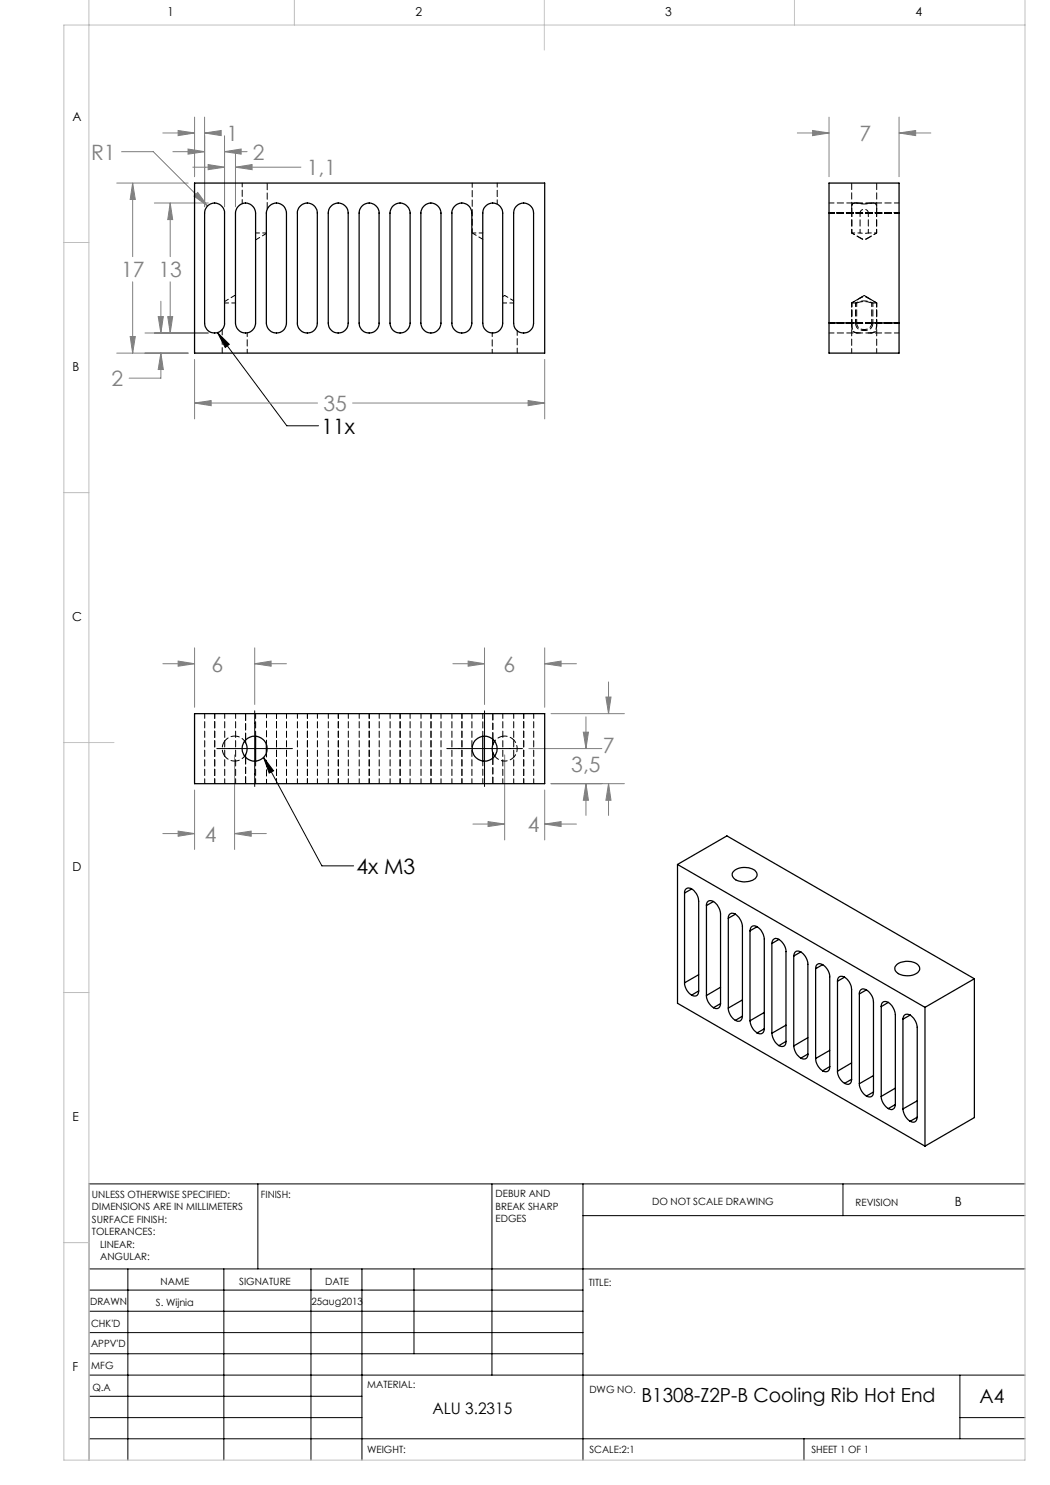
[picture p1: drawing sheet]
<svg xmlns="http://www.w3.org/2000/svg" width="210mm" height="297mm" viewBox="0 0 210 297" stroke-linecap="round" stroke-linejoin="round" font-family="sans-serif">
<g fill="none" stroke="#000" stroke-width=".2">
<path d="M43.5 66.5l2.4 2.4-.9 .6zM43.5 66.5l13.9 18.7h6.3M43.4 149.7h15.1M50.9 142.2v15.1M52.7 151.5l2 2.7-.9 .4zM52.7 151.5l11.7 21.7h6.3M89.4 149.7h15.1M96.9 142.2v15.1M51.6 236.8v17M98.4 236.8v38.2M116.6 236.8v55.2M168.6 236.8v6.3"/>
<path d="M205 236.8h-187.2v55.2M17.8 253.8h187.2M17.8 258h98.8M25.6 253.8v38.2M44.8 253.8v38.2M62.2 253.8v38.2M72.4 253.8v38.2M82.8 253.8v17M116.6 243.1h88.4M17.8 270.8h98.8M17.8 266.5h98.8M17.8 262.3h98.8"/>
<path d="M17.8 279.3h54.6M17.8 275h187.2M192 275v12.8M17.8 287.8h187.2M17.8 283.5h54.6M160.8 287.8v4.2M192 283.5h13"/>
</g>
<g fill="none" stroke="#808080" stroke-width=".2">
<path d="M23.4 36.6h14.2M24.3 30.3h6.4l10.8 10.9M26.5 36.6l.6 3.3h-1.1zM26.5 36.6v14.7M32.6 26.6h6.3M34.6 30.3h6.3M35.6 26.1l3.3 .5-3.3 .5zM37.6 29.8l3.3 .5-3.3 .5zM38.6 33.4h6.3M38.8 39.2l.7-.7 2 2.7zM38.9 23.4v11.9M40.9 26.6l3.3-.5v1z"/>
<path d="M40.9 23.4v17.9M40.9 26.6h3.2M41.6 32.9l3.3 .5-3.3 .5zM44.9 30.3l3.3-.5v1zM44.9 30.3h4.5M44.9 27.2v14.1M47.1 33.4l3.3-.5v1zM47.1 30.3v11M47.1 33.4h13.1M159.5 26.6h6.3M162.5 26.1l3.3 .5-3.3 .5zM165.8 23.4v11.9"/>
<path d="M179.8 26.6l3.3-.5v1zM179.8 26.6h6.4M179.8 23.4v11.9M26.5 56.4v14.2M30.9 40.6h10.8M34 40.6l.5 3.3h-1zM34 40.6v10.7M34 56.4v10.2M23.4 70.6h14.2M26 67.3h1.1l-.6 3.3zM29 66.6h12.7M31.6 63.3h1.1l-.5 3.3z"/>
<path d="M32.2 70.6l.5 3.3h-1.1zM32.2 70.6v5h-6.4M32.2 60.3v6.3M33.5 63.3h1l-.5 3.3zM38.9 71.9v11.9M108.9 71.9v11.9M38.9 80.6l3.3-.5v1zM38.9 80.6h24.6M70.5 80.6h38.4M105.6 80.1l3.3 .5-3.3 .5zM32.6 132.7h6.3M35.6 132.2l3.3 .5-3.3 .5z"/>
<path d="M38.9 129.6v11.9M50.9 132.7l3.3-.5v1zM50.9 132.7h6.4M50.9 129.6v11.3M90.6 132.7h6.3M93.6 132.2l3.3 .5-3.3 .5zM96.9 129.6v11.3M108.9 132.7l3.3-.5v1zM108.9 129.6v11.9M108.9 132.7h6.4M121.2 139.4h1l-.5 3.3zM121.7 136.4v6.3"/>
<path d="M38.9 158v11.9M46.9 151v18.9M100.9 151v17M105.8 149.7h14.6M108.9 158v10M110.2 156.7h14.7M110.2 142.7h14.7M116.7 146.4h1l-.5 3.3zM117.2 156.7l.5 3.4h-1zM117.2 143.4v6.3M117.2 156.7v6.4M121.7 156.7l.5 3.4h-1z"/>
<path d="M121.7 156.7v6.4M32.6 166.7h6.3M35.6 166.2l3.3 .5-3.3 .5zM46.9 166.7l3.3-.5v1zM46.9 166.7h6.4M94.6 164.8h6.3M97.6 164.3l3.3 .5-3.3 .5zM108.9 164.8l3.3-.5v1zM108.9 164.8h6.4"/>
</g>
<path d="M17.8 0v292M58.9 0v5M108.9 0v10M158.9 0v5M205 0v292h-192.2v-287h192.2M12.8 48.5h5M12.8 98.5h5M12.8 148.5h10M12.8 198.5h5M12.8 248.5h5" fill="none" stroke="#c0c0c0" stroke-width=".2"/>
<path d="M43.5 66.5l2.4 2.4-.9 .6zM52.7 151.5l2 2.7-.9 .4z" fill="#000"/>
<path d="M38.9 80.6l3.3-.5v1zM105.6 80.1l3.3 .5-3.3 .5zM26.5 36.6l.6 3.3h-1.1zM26 67.3h1.1l-.6 3.3zM38.8 39.2l2.7 2-2-2.7zM35.6 26.1l3.3 .5-3.3 .5zM40.9 26.6l3.3-.5v1zM37.6 29.8l3.3 .5-3.3 .5zM44.9 30.3l3.3-.5v1zM41.6 32.9l3.3 .5-3.3 .5zM47.1 33.4l3.3-.5v1zM34 40.6l.5 3.3h-1zM33.5 63.3h1l-.5 3.3zM31.6 63.3h1.1l-.5 3.3zM32.2 70.6l.5 3.3h-1.1zM93.6 132.2l3.3 .5-3.3 .5zM108.9 132.7l3.3-.5v1zM116.7 146.4h1l-.5 3.3zM117.2 156.7l.5 3.4h-1zM121.7 156.7l.5 3.4h-1zM121.2 139.4h1l-.5 3.3zM50.9 132.7l3.3-.5v1zM35.6 132.2l3.3 .5-3.3 .5zM46.9 166.7l3.3-.5v1zM35.6 166.2l3.3 .5-3.3 .5zM97.6 164.3l3.3 .5-3.3 .5zM108.9 164.8l3.3-.5v1zM162.5 26.1l3.3 .5-3.3 .5zM179.8 26.6l3.3-.5v1z" fill="#808080"/>
<g fill="none" stroke="#000" stroke-width=".25">
<path d="M38.9 36.6h70v34h-70zM165.8 36.6h14v34h-14zM41.4 41.3a1.99 1.99 0 0 1 2.2-.6 1.99 1.99 0 0 1 1.3 1.9v22a1.99 1.99 0 0 1-2 2 1.99 1.99 0 0 1-2-2v-22l.1-.7zM47.8 41.1a2 2 0 0 1 2.2-.3 2 2 0 0 1 1.1 1.8v22a2.01 2.01 0 0 1-2 2 2.01 2.01 0 0 1-2-2v-22l.3-1zM54 41.1a1.99 1.99 0 0 1 2.1-.3 1.99 1.99 0 0 1 1.2 1.8v22a2.01 2.01 0 0 1-2 2 2.01 2.01 0 0 1-2-2v-22l.3-1zM60.2 41.1a1.99 1.99 0 0 1 2.1-.3 1.99 1.99 0 0 1 1.2 1.8v22a1.99 1.99 0 0 1-2 2 1.99 1.99 0 0 1-2-2v-22.3l.2-.7zM66.4 41.1a1.99 1.99 0 0 1 2.1-.3 1.99 1.99 0 0 1 1.1 1.8v22a1.99 1.99 0 0 1-2 2 1.99 1.99 0 0 1-1.9-2v-22l.2-1zM72.5 41.1a1.99 1.99 0 0 1 2.2-.3 1.99 1.99 0 0 1 1.1 1.8v22a1.99 1.99 0 0 1-2 2 1.99 1.99 0 0 1-2-2v-22l.1-.7zM78.7 41.1a2.02 2.02 0 0 1 2.1-.3 2.02 2.02 0 0 1 1.2 1.8v22a2.01 2.01 0 0 1-2 2 2.01 2.01 0 0 1-2-2v-22l.3-1zM84.7 41.3a2 2 0 0 1 2.2-.6 2 2 0 0 1 1.3 1.9v22a2.01 2.01 0 0 1-2 2 2.01 2.01 0 0 1-2-2v-22l.1-.7zM90.8 41.3a1.99 1.99 0 0 1 2.3-.6 1.99 1.99 0 0 1 1.3 1.9v22a1.99 1.99 0 0 1-2 2 1.99 1.99 0 0 1-2-2v-22.3zM97.3 41.1a1.99 1.99 0 0 1 2.1-.3 1.99 1.99 0 0 1 1.1 1.8v22a1.99 1.99 0 0 1-2 2 1.99 1.99 0 0 1-1.9-2v-22l.2-1z"/>
<path d="M103.2 41.3a1.99 1.99 0 0 1 2.2-.6 1.99 1.99 0 0 1 1.3 1.9v22a1.99 1.99 0 0 1-2 2 1.99 1.99 0 0 1-2-2v-22l.1-.7zM38.9 142.7h70v14h-70zM48.9 148.2l.2 .3M49.1 148.5l.3 1.2-.3 1.3M49.1 151l-.2 .2M49.1 148v.5M49.1 151v.4M51.1 147.2v5M53.3 148.9v1.7M96.6 147.2v5M98.5 150.5l.4 .7M98.5 149l-.1 .7 .1 .8"/>
<path d="M98.5 147.8v1.2M98.5 150.5v1.1M98.9 148.3l-.4 .7M135.5 172.9v27.8l49.5 28.5M135.5 172.9l49.5 28.6M135.5 172.9l9.9-5.7 49.5 28.6M136.9 178.6v18M138.3 177.8a2.95 2.95 0 0 1 1.4 2.4v18M138.3 177.8a.86 .86 0 0 0-1-.1 .86 .86 0 0 0-.4 .9M138.3 177.8l-1.4 .8M146.8 174.2a3.5 3.5 0 0 1 4.5 .2 1.35 1.35 0 0 1-1.4 1.8 2.94 2.94 0 0 1-3.4-1v-.6zM136.9 196.6a3.1 3.1 0 0 0 1.4 2.4"/>
<path d="M139.7 198.2a.86 .86 0 0 1-.4 .9 .86 .86 0 0 1-1-.1M139.7 194.9l-2.8 1.7M139.7 198.2l-1.4 .8M141.3 199.1a3 3 0 0 0 1.4 2.4M141.3 181.1v18M142.7 180.3a.86 .86 0 0 0-1-.1 .86 .86 0 0 0-.4 .9M142.7 180.3a3.4 3.4 0 0 1 1.4 2.5v17.9M142.7 180.3l-1.4 .8M144.1 197.4l-2.8 1.7M145.7 183.7v17.9M147.1 182.8a3.4 3.4 0 0 1 1.4 2.5v17.9M147.1 182.8a.86 .86 0 0 0-1-.1 .86 .86 0 0 0-.4 1"/>
<path d="M147.1 182.8l-1.4 .9M148.5 200l-2.8 1.6M150 186.2v17.9M151.4 185.3a3.2 3.2 0 0 1 1.5 2.5v18M151.4 185.3a.87 .87 0 0 0-1 0 .87 .87 0 0 0-.4 .9M151.4 185.3l-1.4 .9M154.4 188.7v18M155.8 187.9a3.1 3.1 0 0 1 1.4 2.4v18M155.8 187.9a.87 .87 0 0 0-1-.1 .87 .87 0 0 0-.4 .9M155.8 187.9l-1.4 .8M158.7 191.2v18M160.2 190.4a3.1 3.1 0 0 1 1.4 2.5v17.9"/>
<path d="M160.2 190.4a.86 .86 0 0 0-1-.1 .86 .86 0 0 0-.5 .9M160.2 190.4l-1.5 .8M163.1 193.7v18M164.5 192.9a3.1 3.1 0 0 1 1.4 2.5v17.9M164.5 192.9a.86 .86 0 0 0-1-.1 .86 .86 0 0 0-.4 .9M164.5 192.9l-1.4 .8M167.5 196.2v18M168.9 195.4a3.1 3.1 0 0 1 1.4 2.5v18M168.9 195.4a.86 .86 0 0 0-1-.1 .86 .86 0 0 0-.4 .9M168.9 195.4l-1.4 .8M171.9 198.8v17.9M173.3 198a3.1 3.1 0 0 1 1.4 2.4v18"/>
<path d="M173.3 198a.86 .86 0 0 0-1-.1 .86 .86 0 0 0-.4 .9M173.3 198l-1.4 .8M179.4 192.9a3.4 3.4 0 0 1 4.4 .3 1.38 1.38 0 0 1-1.3 1.8 3.1 3.1 0 0 1-3.5-1v-.7zM194.9 195.8l-9.9 5.7M194.9 195.8v27.7l-9.9 5.7M144.1 200.7a.87 .87 0 0 1-.4 .9 .87 .87 0 0 1-1-.1M144.1 200.7l-1.4 .8M145.7 201.6a3.1 3.1 0 0 0 1.4 2.5M148.5 203.2a.88 .88 0 0 1-.4 1 .88 .88 0 0 1-1-.1M148.5 203.2l-1.4 .9M150 204.1a3.3 3.3 0 0 0 1.4 2.5M152.9 205.8a.89 .89 0 0 1-.5 .9 .89 .89 0 0 1-1-.1"/>
<path d="M152.9 202.5l-2.9 1.6M152.9 205.8l-1.5 .8M154.4 206.7a3.4 3.4 0 0 0 1.4 2.4M157.2 208.3a.86 .86 0 0 1-.4 .9 .86 .86 0 0 1-1-.1M157.2 205l-2.8 1.7M157.2 208.3l-1.4 .8M158.7 209.2a3.3 3.3 0 0 0 1.5 2.4M161.6 210.8a.86 .86 0 0 1-.4 .9 .86 .86 0 0 1-1-.1M161.6 207.5l-2.9 1.7M161.6 210.8l-1.4 .8M163.1 211.7a3.1 3.1 0 0 0 1.4 2.5M165.9 213.3a.86 .86 0 0 1-.4 1 .86 .86 0 0 1-1-.1"/>
<path d="M165.9 210.1l-2.8 1.6M165.9 213.3l-1.4 .9M167.5 214.2a3 3 0 0 0 1.4 2.5M170.3 215.9a.86 .86 0 0 1-.4 .9 .86 .86 0 0 1-1-.1M170.3 212.6l-2.8 1.6M170.3 215.9l-1.4 .8M171.9 216.7a3.1 3.1 0 0 0 1.4 2.5M174.7 218.4a.86 .86 0 0 1-.4 .9 .86 .86 0 0 1-1-.1M174.7 215.1l-2.8 1.6M174.7 218.4l-1.4 .8M176.2 219.3a3 3 0 0 0 1.5 2.4M176.2 201.3v18"/>
<path d="M177.7 200.5a3.4 3.4 0 0 1 1.4 2.4v18M177.7 200.5a.86 .86 0 0 0-1.1-.1 .86 .86 0 0 0-.4 .9M177.7 200.5l-1.5 .8M179.1 217.6l-2.9 1.7M180.6 203.8v18M182 203a3.4 3.4 0 0 1 1.4 2.5v17.9M182 203a.88 .88 0 0 0-1-.1 .88 .88 0 0 0-.4 .9M182 203l-1.4 .8M185 201.5v27.7M179.1 220.9a.87 .87 0 0 1-.5 .9 .87 .87 0 0 1-.9-.1M179.1 220.9l-1.4 .8M180.6 221.8a3.3 3.3 0 0 0 1.4 2.5"/>
<path d="M183.4 223.4a.87 .87 0 0 1-.4 .9 .87 .87 0 0 1-1 0M183.4 220.2l-2.8 1.6M183.4 223.4l-1.4 .9"/>
<circle cx="50.9" cy="149.7" r="2.5"/>
<circle cx="96.9" cy="149.7" r="2.5"/>
</g>
<g fill="none" stroke="#000" stroke-width=".2" stroke-dasharray="1.3 .6" stroke-dashoffset=".5">
<path d="M48.4 36.6v4.1M51.1 46.6h2.2M94.4 46.6h2.2M170.3 46.6v-4M170.4 42.6v4M172 42.6v4M173.7 46.6v-4M175.3 46.6v-4M175.3 42.6v4M47.1 60.6h-2.2M49.4 70.6v-4M98.4 66.6v4"/>
<path d="M102.7 60.6h-2.1M102.7 60.2l-1.8-1.1M170.3 60.6v4M170.4 64.6v-4M171.1 60.6v4M171.3 64.6v-4M171.3 60.6h-1M174.3 60.6v4M174.6 64.6v-4M175.3 60.6v4M175.3 64.6v-4M175.3 60.6h-1"/>
<path d="M47.1 147.2a2.47 2.47 0 0 1 1.8 1M49 151.2a2.48 2.48 0 0 1-1.9 1"/>
</g>
<path d="M44.4 65.9v4.7M170.3 64.6v.3a1.23 1.23 0 0 0 1.3 1.7M174.1 66.6l.8-.1 .2-.3 .2-1.6" fill="none" stroke="#000" stroke-width=".2" stroke-dasharray="1.3 .6" stroke-dashoffset=".2"/>
<g fill="none" stroke="#000" stroke-width=".2" stroke-dasharray="1.3 .6" stroke-dashoffset=".3">
<path d="M51.1 48l2.2-1.3M165.8 42.6h14M165.8 42.6h4.6M170.3 42.6a2.29 2.29 0 0 1 .4-1.9l.4-.1M170.3 42.6h-4.5M174.6 40.6l.3 .1a1.86 1.86 0 0 1 .4 1.9M175.3 42.6h4.5M179.8 40.6h-14M179.8 42.6h-14M179.8 42.6h-4.5M103.4 70.6v-4.5M165.8 64.6h14"/>
<path d="M165.8 64.6h4.6M170.3 64.6h-4.5M174.3 64.6a1.51 1.51 0 0 1-1.5 1.3 1.51 1.51 0 0 1-1.5-1.3M175.3 64.6h4.5M179.8 66.6h-14M179.8 64.6h-14M179.8 64.6h-4.5M40.9 142.7v14M42.9 156.7v-14M44.9 156.7v-14M44.9 148.2a2.5 2.5 0 0 1 2.2-1M47.1 142.7v14"/>
<path d="M47.1 152.2a2.5 2.5 0 0 1-2.2-1M51.1 147.2v-4.5M51.1 156.7v-4.5M55.3 156.7v-14M57.3 156.7v-14M59.5 142.7v14M61.5 156.7v-14M63.5 156.7v-14M65.7 142.7v14M67.7 156.7v-14M69.7 156.7v-14M71.8 142.7v14"/>
<path d="M73.8 156.7v-14M75.8 156.7v-14M78 142.7v14M80 156.7v-14M82 156.7v-14M84.2 142.7v14M86.2 156.7v-14M88.2 156.7v-14M90.4 142.7v14M92.4 156.7v-14M94.4 156.7v-14M96.6 142.7v4.5"/>
<path d="M96.6 152.2v4.5M100.6 156.7v-14M102.7 142.7v14M104.7 156.7v-14M106.7 156.7v-14"/>
</g>
<g fill="none" stroke="#000" stroke-width=".2" stroke-dasharray="1.3 .6" stroke-dashoffset=".4">
<path d="M94.4 36.6v10M46.9 59.1l-2 1.2M94.4 46.6l2.2 1.3M99.4 40.8v-4.2M165.8 42.6h6.2M170.9 40.6l-.3 .1a1.88 1.88 0 0 0-.2 1.6v.3M173.7 42.6a.83 .83 0 0 0-.9-.7 .83 .83 0 0 0-.8 .7M173.7 42.6h6.1M175.3 42.6a2.7 2.7 0 0 0-.2-1.9l-.4-.1M170.3 60.6v10M175.3 70.6v-10M53.3 142.7v6.2"/>
<path d="M53.3 150.5v6.2M100.6 147.2a2.5 2.5 0 0 1 2.1 .8M102.7 151.4a2.5 2.5 0 0 1-2.1 .8"/>
</g>
<path d="M47.1 59.2l-.2-.1M100.9 59.1l-.3 .2M172.1 66.6a1.28 1.28 0 0 1-1.7-1.4v-.6M175.3 64.6a1.52 1.52 0 0 1-1.6 2h-.1M44.9 151.2a2.5 2.5 0 0 1 0-3M98.6 147.8v-5.1M98.6 156.7v-5.1" fill="none" stroke="#000" stroke-width=".2" stroke-dasharray="1.3 .6"/>
<path d="M170.3 36.6v5.2M53.4 41.9v-5.3M171.1 40.6l1.9 .1 1.6-.1M175.3 41.8v-5.2M171.1 64.6a1.78 1.78 0 0 0 2.9 1.2 1.42 1.42 0 0 0 .6-1.2M171.1 64.6h-5.3M179.8 64.6h-5.2M49.1 148v-5.3M49.1 156.7v-5.3" fill="none" stroke="#000" stroke-width=".2" stroke-dasharray="1.3 .6" stroke-dashoffset="-.1"/>
<path d="M98.9 148.2l.7-.6 1-.4M100.6 152.2a2.47 2.47 0 0 1-1.7-1" fill="none" stroke="#000" stroke-width=".2" stroke-dasharray="1.3 .6" stroke-dashoffset="1"/>
<path d="M174.7 40.6h-.2a8.3 8.3 0 0 1-3.6 0M175.3 46.6l-2.4 1.4-2.6-1.4M175.3 60.6l-2.4-1.4-2.6 1.4M102.7 148a2.5 2.5 0 0 1 0 3.4" fill="none" stroke="#000" stroke-width=".2" stroke-dasharray="1.3 .6" stroke-dashoffset=".6"/>
<path d="M170.4 46.6l.3 .2a4.6 4.6 0 0 0 2.2 1.1l2.4-1.3M165.8 64.6h5.5M170.4 60.6l.3-.2a4.6 4.6 0 0 1 2.2-1.1l2.4 1.3M174.3 64.6h5.5M174.6 60.6a3.8 3.8 0 0 0-3.5 0" fill="none" stroke="#000" stroke-width=".2" stroke-dasharray="1.3 .6" stroke-dashoffset=".7"/>
<path d="M172.8 59.1l-2.5 1.5M171.3 60.6h.1a3.9 3.9 0 0 1 2.9 0M175.3 60.6l-2.5-1.5" fill="none" stroke="#000" stroke-width=".2" stroke-dasharray="1.3 .6" stroke-dashoffset=".1"/>
<path d="M172 46.6h-1.7M172 46.6h1.7M175.3 46.6h-1.6" fill="none" stroke="#000" stroke-width=".2" stroke-dasharray="1.3 .6" stroke-dashoffset=".8"/>
<g font-size="4.2" fill="#808080">
<text x="45.3" y="28.2">1</text>
<text x="171.9" y="28.2">7</text>
<text x="18.2" y="31.9">R1</text>
<text x="50.6" y="31.9">2</text>
<text x="61.4" y="35">1,1</text>
<text x="24.2" y="55.4">17 13</text>
<text x="22.3" y="77.2">2</text>
<text x="64.7" y="82.2">35</text>
<text x="42.3" y="134.3">6</text>
<text x="100.7" y="134.3">6</text>
<text x="114.3" y="154.4">3,5</text>
<text x="120.5" y="150.6">7</text>
<text x="105.6" y="166.4">4</text>
<text x="41" y="168.3">4</text>
</g>
<g font-size="4.2">
<text x="64.3" y="86.7">11x</text>
<text x="71.3" y="174.8">4x M3</text>
</g>
<g font-size="3.9">
<text x="128.3" y="280.5">B1308-Z2P-B Cooling Rib Hot End</text>
<text x="195.9" y="280.6">A4</text>
</g>
<text font-size="3.2" x="86.5" y="282.8">ALU 3.2315</text>
<g font-size="2.5">
<text x="33.5" y="3.2">1</text>
<text x="83.1" y="3.2">2</text>
<text x="133.1" y="3.2">3</text>
<text x="183.1" y="3.2">4</text>
<text x="14.5" y="24.2">A</text>
<text x="14.5" y="74.2">B</text>
<text x="14.5" y="124.2">C</text>
<text x="14.5" y="174.2">D</text>
<text x="14.5" y="224.2">E</text>
<text x="191" y="241.1">B</text>
<text x="14.5" y="274.2">F</text>
</g>
<g font-size="2">
<text x="18.4" y="239.6">UNLESS OTHERWISE SPECIFIED:</text>
<text x="52.2" y="239.6">FINISH:</text>
<text x="99.1" y="239.5">DEBUR AND</text>
<text x="18.4" y="242.1">DIMENSIONS ARE IN MILLIMETERS</text>
<text x="18.4" y="244.6">SURFACE FINISH:</text>
<text x="99.1" y="242">BREAK SHARP</text>
<text x="99.1" y="244.5">EDGES</text>
<text x="130.4" y="241">DO NOT SCALE DRAWING</text>
<text x="171.1" y="241.2">REVISION</text>
<text x="18.4" y="247.1">TOLERANCES:</text>
<text x="20" y="249.6">LINEAR:</text>
<text x="20" y="252.1">ANGULAR:</text>
<text x="32.1" y="257">NAME</text>
<text x="47.8" y="256.9">SIGNATURE</text>
<text x="65" y="256.9">DATE</text>
<text x="117.8" y="257.2">TITLE:</text>
<text x="18" y="261.1">DRAWN</text>
<text x="31.2" y="261.1">S. Wijnia</text>
<text x="62.3" y="260.9">25aug2013</text>
<text x="18.2" y="269.4">APPV'D</text>
<text x="18.2" y="265.3">CHK'D</text>
<text x="18.3" y="273.8">MFG</text>
<text x="18.5" y="278.1">Q.A</text>
<text x="73.4" y="277.5">MATERIAL:</text>
<text x="117.9" y="278.6">DWG NO.</text>
<text x="73.4" y="290.5">WEIGHT:</text>
<text x="117.9" y="290.6">SCALE:2:1</text>
<text x="162.3" y="290.6">SHEET 1 OF 1</text>
</g>
</svg>
